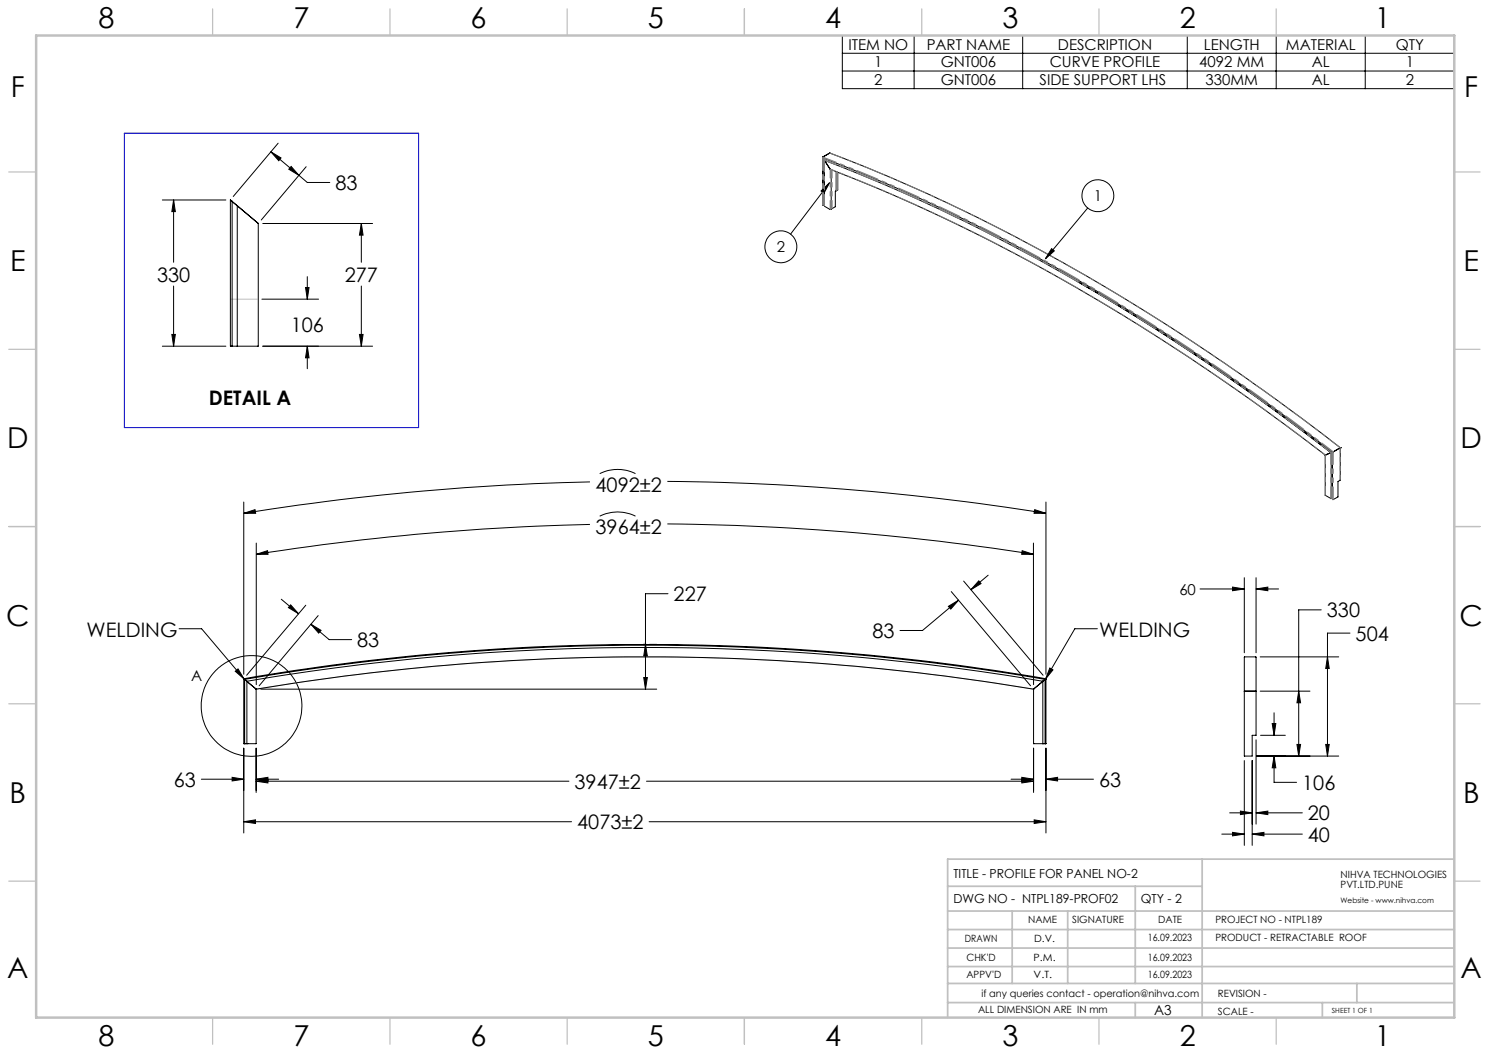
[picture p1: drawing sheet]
<svg xmlns="http://www.w3.org/2000/svg" width="420mm" height="297mm" viewBox="0 0 420 297" stroke-linecap="round" stroke-linejoin="round" font-family="sans-serif">
<g fill="none" stroke="#000" stroke-width=".28">
<path d="M237.6 10h172.6v15h-172.6zM237.6 15h172.6M257.8 10v15M288.5 10v15M334.9 10v15M360 10v15M385.1 10v15M237.6 20h172.6M45.8 56.4h17.9M49 56.4l.5 3.3h-1zM49 56.4v17.6M65 56.4v41.2h.5"/>
<path d="M65 56.4l.2 .2M65.2 56.6l.2 .2M65.4 56.8h.1M65.5 56.8h.1M65.5 56.8v.1M65.5 56.8v40.8M65.5 56.9l1.4 1.1M66.9 58l5.7 4.8M66.9 58l.1 39.6M76.4 42.8l7.9 6.7M76.4 42.8l2.9 1.8-.7 .7zM78.5 40.4l-12.7 15"/>
<path d="M82.1 47l2.2 2.5-2.8-1.8zM84.3 49.5l2.4 2h6.3M86.4 47l-12.7 15.1M231.6 53.9l2.4-2.4-1.6 3zM232 44.4l.1 13.5M232.1 44.3v.2M232.1 44.5a543.7 543.7 0 0 1 121.1 66.2l11.3 8.2 11.3 8.6M232.1 57.9h.1M232.2 57.9h.1M232.2 44.6v13.3M232.2 57.9h-.1M232.6 45.2h.1"/>
<path d="M232.6 45.2v13l1.5 .9 .4-.1M232.6 45.2a538.5 538.5 0 0 1 119.9 65.5l11.5 8.3 11.4 8.7M232.6 45.2l1.5 2.5M232.6 57.6l-.4 .2M233.2 44.9l-.5 .3M234 51.5l-11 14.5M234 43.2h.1M234 43.2l-1.9 1.1M234.1 43.2a538 538 0 0 1 120 65.3l13 9.4 10.9 8.4M234.1 47.7l.1 .1M234.2 47.8a538.9 538.9 0 0 1 117.1 63.9l10.8 7.8 11.7 8.8M234.5 58.9v.1"/>
<path d="M234.5 47.9v11M235.9 53.8l-.3 .2v4.3l-.9 .5-.2-.1M235.9 53.8h.1M235.9 48.4v5.4M236.3 48.6v5h-.4M306.8 58.7l-11.9 14.3M72.6 62.8l.2 .2v34.6h-7.3M72.6 62.8l.3 .2M74.1 63h31M86.7 78v6.4M101.9 63l.5 3.3h-1zM101.9 63v11"/>
<path d="M296.6 70.1l.8 .7-2.5 2.2zM304.1 79.4a639.5 639.5 0 0 1 71.4 48.3M45.8 97.6h17.9M48.5 94.3h1l-.5 3.3zM49 80.7v16.9M65.5 97.6h.1M73.9 84.4h16M74.1 97.6h31M86.2 81.1h1l-.5 3.3zM86.7 97.6v6.4M86.7 97.6l.5 3.3h-1zM101.4 94.3h1l-.5 3.3z"/>
<path d="M101.9 80.7v16.9M166.4 135.9a714.1 714.1 0 0 0-97.6 8.9M169.2 133.6a11.2 11.2 0 0 1 10 0M188.2 135.8a718.9 718.9 0 0 1 106.8 9M373.8 128.3h.1M373.8 139.7h.1M373.8 128.3v11.4M373.8 139.7l1.6 .9M375.4 127.7h.1M375.4 127.7l-1.6 .6M375.5 127.7h.1M375.5 127.7v12.9"/>
<path d="M375.5 127.7h-.1M375.8 127.5l-.3 .2M375.8 127.5h.1M375.8 127.5v13.4M376.1 127.5h-.2M378 126.3h.1M378 135.4l-.6 .4v4.4l-1.6 .7M378 135.4h.1M378 126.3v9.1M378 126.3l-1.9 1.2M68.8 144.8l3.1-1 .2 1zM68.8 141.6v48.6"/>
<path d="M72.3 156.3l3.2-1 .1 1zM72.3 153.2v39.9M166.4 147.9a703.9 703.9 0 0 0-94.1 8.4M169.2 145.6a11.2 11.2 0 0 1 10 0M188.2 147.8a701.8 701.8 0 0 1 103.3 8.5M288.3 155.3l3.2 1h-3.3zM291.5 153.2v39.9M291.9 143.8l3.1 1h-3.3zM295 141.6v48.6M375.4 140.6h.1M375.5 140.6h.1M375.8 140.9h.1"/>
<path d="M375.8 140.3l-.3 .2M50.5 177.3h6.4l12 14.2M79.3 169l4.9 4.1M82 170.6l2.2 2.5-2.8-1.7zM86.3 170.7l-16.7 19.8M87.7 176.1l5.2 4.3h6.3M87.7 176.1l2.9 1.7-.7 .8zM89.7 173.6l-16.6 19.8M188.4 167.5h-6.3v26.9M267.5 171l2.9-1.7-2.2 2.5zM268.3 166.9l22.4 26.5M270.4 169.3l-10.2 8.5h-6.3"/>
<path d="M271.8 163.9l22.4 26.6M276.1 163.8l.6 .8-2.8 1.7zM278.7 162.2l-4.8 4.1M309.5 177.3h-6.3l-8.3 14.2M338.5 166.1h12.5M347.7 165.6l3.3 .5-3.3 .5zM351 162.9v21.2M354.3 166.1l3.3-.5v1zM354.3 162.9v21.2M354.3 166.1h6.3M372.7 172h-6.4v41.3M380.8 178.6h-6.4v34.7"/>
<path d="M66.4 189.3l.7-.6 1.8 2.8zM68.8 191.4v18.4h3.4v-15.4M68.8 191.4l.1 .1M68.8 191.4a666.8 666.8 0 0 1 226.2 0M68.9 191.5l.1 .1M69 191.6h.1M69 191.6l3.3 2.8M69 191.6a666.3 666.3 0 0 1 225.8 0M69 191.6v18.2M69.6 192.2h.1M69.6 192.2l2.6 2.2M69.6 192.2a666.2 666.2 0 0 1 224.5 0"/>
<path d="M69.6 192.2v17.6M72.3 194.4a664.4 664.4 0 0 1 219.2 0M73.6 194.4h111.6M181.6 191.1h1l-.5 3.3zM182.1 181.7l.5 3.4h-1zM183.2 181.7h2M291.6 194.3l-.1 .1M294.1 192.2h.1M294.1 192.2v17.6M294.8 191.6l-3.3 2.8M294.8 191.6h.1M294.8 191.6v18.2"/>
<path d="M294.9 191.5l-.1 .1M295 191.4l-.1 .1M295 191.4v18.4h-3.5v-15.4M296.1 188.4l.9 .5-2.1 2.6zM351 195v-9.7h3.3v9.7M351 195v18.3h2.2v-5.9h1.1v-12.4M351.1 194.9l-.1 .1M351.1 194.9h3.1M354.2 194.9l.1 .1M355.5 194.9h14M355.5 185.3h22.1M366.3 194.9l.6 3.3h-1.1z"/>
<path d="M374.4 185.3l.5 3.3h-1zM56.8 219.8h12M65.5 219.2l3.3 .6-3.3 .5zM68.8 211v23.9M69 209.8h.1M69.6 209.8h.1M72.2 219.8l3.4-.6v1.1zM72.2 211v12.5M72.2 219.8h6.4M285.2 219.8h6.3M288.2 219.2l3.3 .6-3.3 .5zM288.2 219.8l3.3 .5-3.3 .5z"/>
<path d="M291.5 211v12.5M294.1 209.8h.1M294.8 209.8h.1M295 219.8l3.3-.6v1.1zM295 211v23.9M295 219.8h13.4M351 214.5v23.9M353.2 214.5v23.9M354.3 208.7v23.7M354.5 213.3h23.1M355.6 207.4h6.9M358.8 204.1h1.1l-.5 3.3z"/>
<path d="M359.4 213.3l.5 3.3h-1.1zM359.4 213.3v7.4h6.3M359.4 201v6.4M365.8 210h1.1l-.6 3.3zM373.9 210h1l-.5 3.3zM68.8 231.8l3.3-.6v1.1zM68.8 231.8h92.4M72.2 220.3l3.4-.5v1zM72.2 220.3h88.3M182.4 220.3h109.1M183.1 231.8h111.9M291.7 231.2l3.3 .6-3.3 .5z"/>
<path d="M344.6 235.3h6.4M346.9 229.3h6.3M347.7 234.8l3.3 .5-3.3 .5zM349.9 228.8l3.3 .5-3.3 .5zM353.2 235.3l3.3-.5v1zM353.2 235.3h14.1M354.3 229.3l3.3-.5v1zM354.3 229.3h13"/>
<circle cx="309.7" cy="55.2" r="4.5"/>
<circle cx="220.2" cy="69.6" r="4.5"/>
<circle cx="71" cy="199.1" r="14.2"/>
</g>
<path d="M65 84.4h7.6M72.3 194.4a667.3 667.3 0 0 1 219.2 0M181.4 181.7h1M181.5 181.4l.7 .7M181.9 181.3v1M182.2 181.4l-.7 .7" fill="none" stroke="#c0c0c0" stroke-width=".28"/>
<g fill="none" stroke="#c0c0c0" stroke-width=".35">
<path d="M60 2.5v7.5M110 2.5v7.5M160 2.5v7.5M210 2.5v7.5M260 2.5v7.5M310 2.5v7.5M360 2.5v7.5M2.5 48.5h7.5M410 48.5h7.5M2.5 98.5h7.5M410 98.5h7.5M2.5 148.5h7.5"/>
<path d="M410 148.5h7.5M2.5 198.5h7.5M410 198.5h7.5M2.5 248.5h7.5M410 248.5h7.5M60 287v7.5M110 287v7.5M160 287v7.5M210 287v7.5M260 287v7.5M310 287v7.5M360 287v7.5"/>
</g>
<g fill="none" stroke="#c0c0c0" stroke-width=".5">
<path d="M267.3 257h142.7M267.3 250h71.8M285.5 257v20.4M301.2 257v20.4M320.2 250v27.4M339.1 242.3v44.7M410 242.3h-142.7v44.7M267.3 272.6h142.9M267.3 267.4h142.9M267.3 262.2h142.9M267.3 277.4h142.9M382.7 277.4v5.4"/>
<path d="M267.3 282.8h142.7M320.2 282.8v4.2M373 282.8v4.2"/>
</g>
<path d="M10.2 10h400v277h-400z" fill="none" stroke="#c0c0c0" stroke-width=".7"/>
<path d="M35.1 37.6h83v83h-83z" fill="none" stroke="#00f" stroke-width=".28"/>
<g fill="#000">
<path d="M296.6 70.1l.8 .7-2.5 2.2zM231.6 53.9l2.4-2.4-1.6 3z"/>
<path d="M288.3 155.3l3.2 1h-3.3zM72.3 156.3l3.2-1 .1 1zM182.1 181.7l.5 3.4h-1zM181.6 191.1h1l-.5 3.3zM86.2 81.1h1l-.5 3.3zM86.7 97.6l.5 3.3h-1z"/>
<path d="M276.1 163.8l.6 .8-2.8 1.7zM267.5 171l2.9-1.7-2.2 2.5zM82 170.6l2.2 2.5-2.8-1.7zM87.7 176.1l2.9 1.7-.7 .8zM291.9 143.8l3.1 1h-3.3zM68.8 144.8l3.1-1 .2 1zM68.8 231.8l3.3-.6v1.1zM291.7 231.2l3.3 .6-3.3 .5zM295 219.8l3.3-.6v1.1zM288.2 219.2l3.3 .6-3.3 .5zM72.2 219.8l3.4-.6v1.1zM65.5 219.2l3.3 .6-3.3 .5zM288.2 219.8l3.3 .5-3.3 .5zM72.2 220.3l3.4-.5v1zM358.8 204.1h1.1l-.5 3.3zM359.4 213.3l.5 3.3h-1.1zM353.2 235.3l3.3-.5v1zM347.7 234.8l3.3 .5-3.3 .5zM349.9 228.8l3.3 .5-3.3 .5zM354.3 229.3l3.3-.5v1zM365.8 210h1.1l-.6 3.3zM366.3 194.9l.6 3.3h-1.1zM374.4 185.3l.5 3.3h-1zM373.9 210h1l-.5 3.3zM82.1 47l2.2 2.5-2.8-1.8zM76.4 42.8l2.9 1.8-.7 .7zM49 56.4l.5 3.3h-1zM48.5 94.3h1l-.5 3.3zM101.9 63l.5 3.3h-1zM101.4 94.3h1l-.5 3.3z"/>
<path d="M347.7 165.6l3.3 .5-3.3 .5zM354.3 166.1l3.3-.5v1z"/>
<path d="M66.4 189.3l.7-.6 1.8 2.8zM296.1 188.4l.9 .5-2.1 2.6z"/>
</g>
<path d="M234.2 47.7v11.4M373.8 139.7v-11.4" fill="none" stroke="#808080" stroke-width=".28" stroke-dasharray="6.3 1.3 1.3 1.3 1.3 1.3" stroke-dashoffset="3.8"/>
<path d="M232.6 45.2v12.9M375.4 140.6v-12.9M375.5 140.6v-12.9M375.5 140.6v-13" fill="none" stroke="#808080" stroke-width=".28" stroke-dasharray="6.3 1.3 1.3 1.3 1.3 1.3" stroke-dashoffset="3.1"/>
<path d="M234.3 47.8v11.3" fill="none" stroke="#808080" stroke-width=".28" stroke-dasharray="6.3 1.3 1.3 1.3 1.3 1.3" stroke-dashoffset="3.9"/>
<path d="M234.5 47.8v11.2" fill="none" stroke="#808080" stroke-width=".28" stroke-dasharray="6.3 1.3 1.3 1.3 1.3 1.3" stroke-dashoffset="4"/>
<path d="M234.6 47.9v10.9M234.7 47.9v10.9" fill="none" stroke="#808080" stroke-width=".28" stroke-dasharray="6.3 1.3 1.3 1.3 1.3 1.3" stroke-dashoffset="4.1"/>
<path d="M232.1 44.5v13.4M375.9 140.9v-13.4M376.1 140.9v-13.5" fill="none" stroke="#808080" stroke-width=".28" stroke-dasharray="6.3 1.3 1.3 1.3 1.3 1.3" stroke-dashoffset="2.8"/>
<path d="M232.1 44.5v13.4M232.2 44.6v13.3M375.5 127.7a580.2 580.2 0 0 0-126.9-76.1l-16-6.4M375.5 127.6a580.2 580.2 0 0 0-126.9-76l-16-6.4M375.9 140.9v-13.4" fill="none" stroke="#808080" stroke-width=".28" stroke-dasharray="6.3 1.3 1.3 1.3 1.3 1.3" stroke-dashoffset="2.9"/>
<path d="M232.6 44.7v.5M232.9 44.8v.3M235.9 48.4v5.4M236 48.4v5.3M236.1 48.5v5.2M236.3 48.5v5.1" fill="none" stroke="#808080" stroke-width=".28" stroke-dasharray="6.3 1.3 1.3 1.3 1.3 1.3"/>
<path d="M376.1 127.4a580 580 0 0 0-128.1-76.7l-15.9-6.4M378 126.3a580 580 0 0 0-128.1-76.8l-15.8-6.3" fill="none" stroke="#808080" stroke-width=".28" stroke-dasharray="6.3 1.3 1.3 1.3 1.3 1.3" stroke-dashoffset="2.3"/>
<path d="M375.9 127.5a579.9 579.9 0 0 0-127.9-76.7l-15.9-6.3" fill="none" stroke="#808080" stroke-width=".28" stroke-dasharray="6.3 1.3 1.3 1.3 1.3 1.3" stroke-dashoffset="2.4"/>
<path d="M373.8 128.3a575.7 575.7 0 0 0-126-75.1l-13.6-5.5" fill="none" stroke="#808080" stroke-width=".28" stroke-dasharray="6.3 1.3 1.3 1.3 1.3 1.3" stroke-dashoffset="4.8"/>
<path d="M378 135.4v-9.1" fill="none" stroke="#808080" stroke-width=".28" stroke-dasharray="6.3 1.3 1.3 1.3 1.3 1.3" stroke-dashoffset="5"/>
<g font-size="8.1">
<text x="27.8" y="8">8</text>
<text x="82.8" y="8">7</text>
<text x="132.8" y="8">6</text>
<text x="182.8" y="8">5</text>
<text x="232.8" y="8">4</text>
<text x="282.8" y="8">3</text>
<text x="332.8" y="8">2</text>
<text x="387.8" y="8">1</text>
<text x="3" y="27.2">F</text>
<text x="413" y="27.2">F</text>
<text x="2.8" y="76.5">E</text>
<text x="412.8" y="76.5">E</text>
<text x="2" y="126.5">D</text>
<text x="412" y="126.5">D</text>
<text x="1.7" y="176.5">C</text>
<text x="411.7" y="176.5">C</text>
<text x="2.7" y="226.5">B</text>
<text x="412.7" y="226.5">B</text>
<text x="2" y="275.7">A</text>
<text x="412" y="275.7">A</text>
<text x="27.8" y="295">8</text>
<text x="82.8" y="295">7</text>
<text x="132.8" y="295">6</text>
<text x="182.8" y="295">5</text>
<text x="232.8" y="295">4</text>
<text x="282.8" y="295">3</text>
<text x="332.8" y="295">2</text>
<text x="387.8" y="295">1</text>
</g>
<g font-size="5.6">
<text x="94.6" y="53.6">83</text>
<text x="44.3" y="79.4">330</text>
<text x="97.2" y="79.4">277</text>
<text x="82" y="93.6">106</text>
<text x="58.9" y="114.4">DETAIL A</text>
<text x="168" y="138.7">4092±2</text>
<text x="168" y="150.7">3964±2</text>
<text x="190" y="169.6">227</text>
<text x="24.4" y="179.5">WELDING</text>
<text x="246.1" y="180">83</text>
<text x="310.1" y="179.5">WELDING</text>
<text x="374.3" y="174.1">330</text>
<text x="100.8" y="182.5">83</text>
<text x="382.4" y="180.7">504</text>
<text x="49" y="221.9">63</text>
<text x="310" y="221.9">63</text>
<text x="162.1" y="222.5">3947±2</text>
<text x="367.3" y="222.8">106</text>
<text x="162.8" y="233.9">4073±2</text>
<text x="368.9" y="231.4">20</text>
<text x="368.9" y="237.4">40</text>
</g>
<g font-size="4.2">
<text x="239.3" y="14">ITEM NO</text>
<text x="261.4" y="14">PART NAME</text>
<text x="298.4" y="14">DESCRIPTION</text>
<text x="339.6" y="14">LENGTH</text>
<text x="362.7" y="14">MATERIAL</text>
<text x="393.7" y="14">QTY</text>
<text x="246.6" y="19">1</text>
<text x="265.4" y="19">GNT006</text>
<text x="296.1" y="19">CURVE PROFILE</text>
<text x="338.3" y="19">4092 MM</text>
<text x="370" y="19">AL</text>
<text x="396.5" y="19">1</text>
<text x="246.6" y="24">2</text>
<text x="265.4" y="24">GNT006</text>
<text x="293.2" y="24">SIDE SUPPORT LHS</text>
<text x="340" y="24">330MM</text>
<text x="370" y="24">AL</text>
<text x="396.5" y="24">2</text>
<text x="308.5" y="56.7">1</text>
<text x="219.1" y="71.1">2</text>
<text x="332.7" y="167.7">60</text>
<text x="53.9" y="191.9">A</text>
</g>
<text font-size="3.9" x="325.5" y="286.4">A3</text>
<g font-size="3.5">
<text x="268.9" y="247.6">TITLE - PROFILE FOR PANEL NO-2</text>
<text x="268.9" y="254.8">DWG NO - NTPL189-PROF02</text>
<text x="321.8" y="254.8">QTY - 2</text>
</g>
<g font-size="2.8">
<text x="378.1" y="247.6">NIHVA TECHNOLOGIES</text>
<text x="378.1" y="250.4">PVT.LTD.PUNE</text>
<text x="290" y="260.4">NAME</text>
<text x="302.4" y="260.5">SIGNATURE</text>
<text x="326.7" y="260.5">DATE</text>
<text x="342.8" y="260.5">PROJECT NO - NTPL189</text>
<text x="272.2" y="265.7">DRAWN</text>
<text x="291.7" y="265.7">D.V.</text>
<text x="323.8" y="265.5">16.09.2023</text>
<text x="342.8" y="265.5">PRODUCT - RETRACTABLE ROOF</text>
<text x="272.6" y="271.1">CHK'D</text>
<text x="272.6" y="275.8">APPV'D</text>
<text x="291.6" y="271.1">P.M.</text>
<text x="291.6" y="275.8">V.T.</text>
<text x="323.8" y="271.1">16.09.2023</text>
<text x="323.8" y="275.8">16.09.2023</text>
<text x="276.8" y="281.1">if any queries contact - operation@nihva.com</text>
<text x="343.5" y="281.1">REVISION -</text>
<text x="275.9" y="285.6">ALL DIMENSION ARE IN mm</text>
<text x="343.5" y="286.4">SCALE -</text>
</g>
<text font-size="2.1" x="378.1" y="254.8">Website - www.nihva.com</text>
<text font-size="2" x="375.7" y="285.6">SHEET 1 OF 1</text>
</svg>
